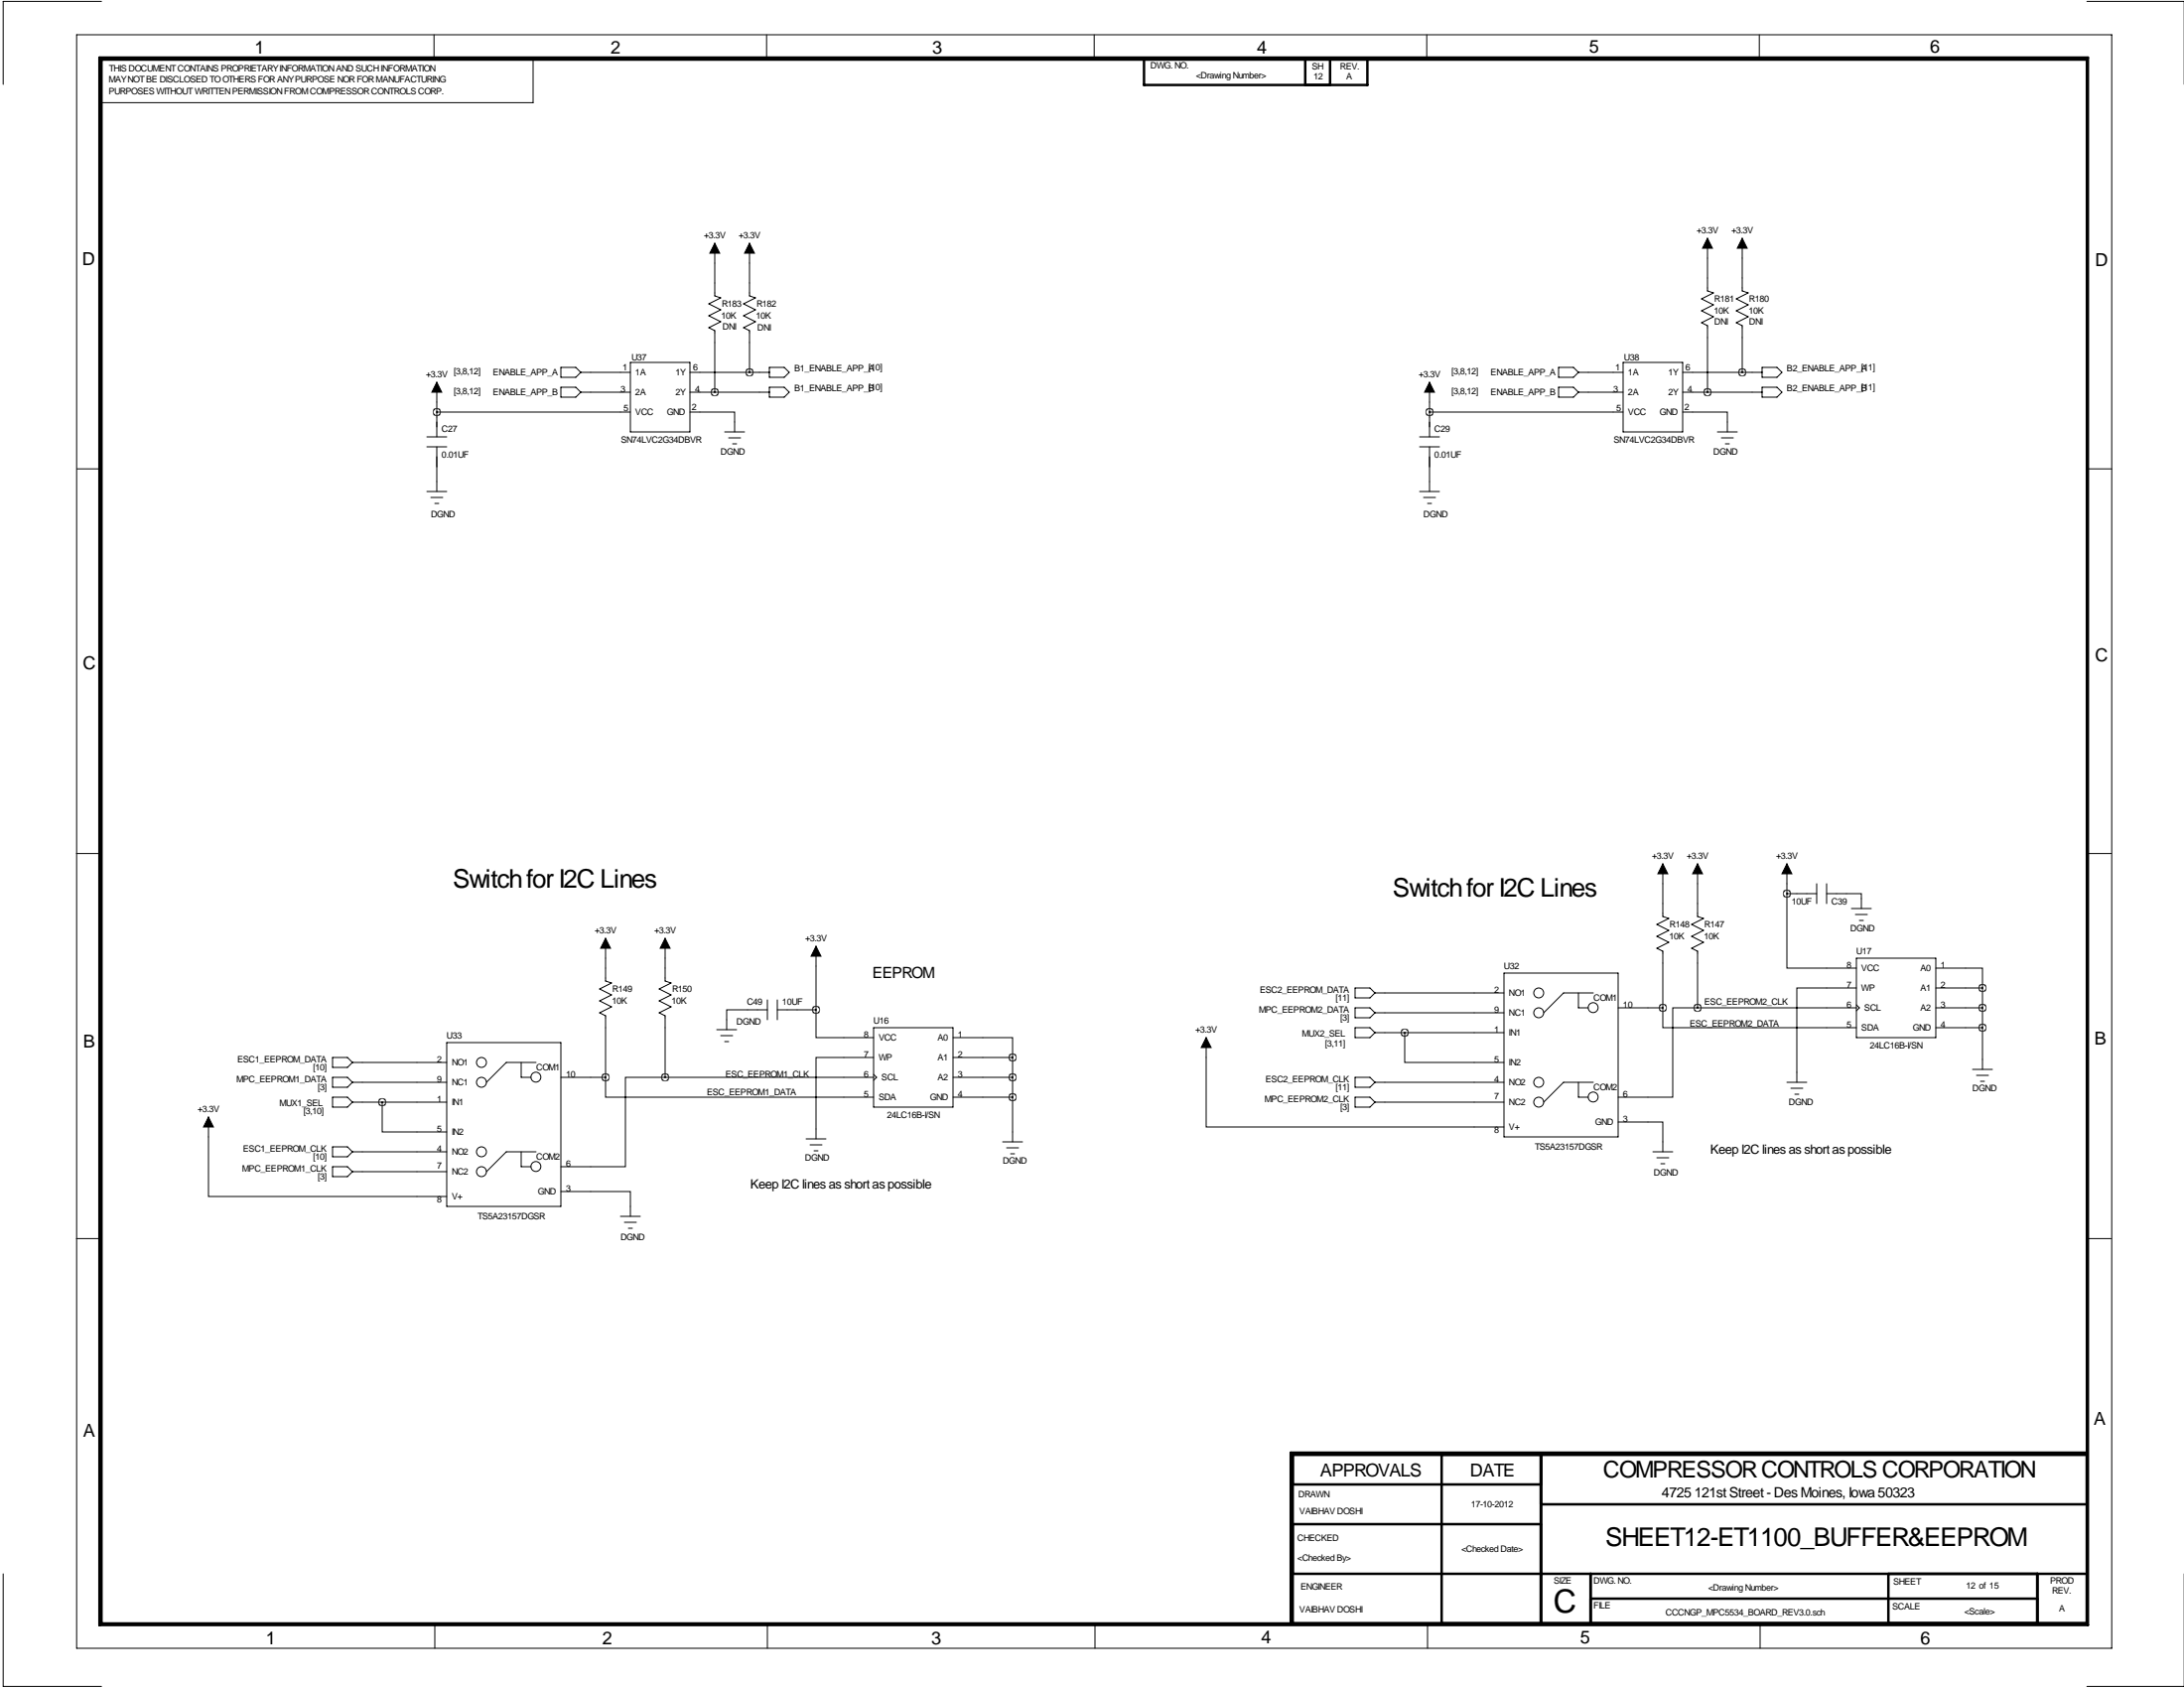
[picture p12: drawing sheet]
<svg xmlns="http://www.w3.org/2000/svg" width="559mm" height="432mm" viewBox="0 0 559 432" stroke-linecap="round" stroke-linejoin="round" font-family="sans-serif">
<g fill="none" stroke="#000" stroke-width=".25">
<path d="M19.6 8.9h520.7v412.7h-520.7zM26 .4h-25.2v21.2M111 8.9v6.3M143.6 15.2h-7.2v11.1h-110.8M196.1 8.9v6.3M280 8.9v6.3M365 8.9v6.3M450.1 8.9v6.3M534 .4h24.8M182.9 62.2v13.5l1.5 .5-3 1.5 3 1.5-3 1.6 3 1.5-3 1.5 1.5 .8v15.7M191.8 62.2v13.5l1.5 .5-3.1 1.5 3.1 1.5-3.1 1.6 3.1 1.5-3.1 1.5 1.6 .8v10.6M436.9 61v13.4l1.5 .5-3 1.6 3 1.5-3 1.5 3 1.5-3 1.6 1.5 .7v17"/>
<path d="M445.8 61v13.4l1.5 .5-3.1 1.6 3.1 1.5-3.1 1.5 3.1 1.5-3.1 1.6 1.6 .7v11.9M111.8 97.8v14M143.5 94h3.8l1.3 1.2-1.3 1.3h-3.8zM143.5 99.1h3.8l1.3 1.2-1.3 1.3h-3.8zM148.6 95.2h12.7M161.3 92.7h15.2v17.8h-15.2zM176.5 95.2h20.3M196.8 99.1h3.9l1.2 1.2-1.2 1.3h-3.9zM196.8 94h3.9l1.2 1.2-1.2 1.3h-3.9zM365.8 97.8v14M398.8 99.1h3.8l1.3 1.2-1.3 1.3h-3.8zM398.8 94h3.8l1.3 1.2-1.3 1.3h-3.8z"/>
<path d="M403.9 95.2h11.4M415.3 92.7h15.2v17.8h-15.2zM430.5 95.2h20.3M450.8 99.1h3.9l1.2 1.2-1.2 1.3h-3.9zM450.8 94h3.9l1.2 1.2-1.2 1.3h-3.9zM19.7 119.9h6.4M109.2 111.8h5.1M109.2 114.3h5.1M111.8 114.3v11.4M111.8 105.4h49.5M148.6 100.3h12.7M176.5 105.4h11.5v5.1"/>
<path d="M176.5 100.3h20.3M185.4 110.5h5.1M186.4 112h3.1M187.5 113.5h1M363.2 111.8h5.1M363.2 114.3h5.1M365.8 114.3v11.4M365.8 105.4h49.5M403.9 100.3h11.4M430.5 105.4h11.5v5.1M430.5 100.3h20.3M439.4 110.5h5.1"/>
<path d="M440.4 112h3.1M441.5 113.5h1M533.9 119.9h6.4M109.2 125.7h5.1M110.2 127.3h3.1M111.3 128.8h1M363.2 125.7h5.1M364.2 127.3h3.1M365.3 128.8h1M19.6 218.3h6.4M533.8 218.3h6.4M425.4 221v13.4l1.6 .5-3.1 1.6 3.1 1.5-3.1 1.5 3.1 1.5-3.1 1.6 1.5 .7v14.5"/>
<path d="M434.3 221v13.4l1.6 .5-3.1 1.6 3.1 1.5-3.1 1.5 3.1 1.5-3.1 1.6 1.5 .7v14.5M457.2 228.6v19h17.8M457.2 228.6h7.6M457.2 221v7.6M464.8 226.1v5M467.4 228.6h8.8v3.8M467.4 226.1v5M473.7 232.4h5.1M474.7 233.9h3.1M475.7 235.5h1.1M154.9 240v11l1.6 .5-3.1 1.5 3.1 1.5-3.1 1.5 3.1 1.6-3.1 1.5 1.5 .7v15.8M170.2 240v11l1.5 .5-3 1.5 3 1.5-3 1.5 3 1.6-3 1.5 1.5 .7v15.8"/>
<path d="M196.3 258.3h-10.4v5.1M196.3 255.8v5.1M198.9 258.3h9.9M198.9 255.8v5.1M208.8 258.3v7.1h14.7M208.8 242.1v16.2M346.7 257.8h3.8l1.3 1.3-1.3 1.2h-3.8zM346.7 252.7h3.8l1.3 1.3-1.3 1.3h-3.8zM351.8 254h33M351.8 259.1h33M384.8 248.9h29.2v41.9h-29.2zM403.9 254v3.8h2.5"/>
<path d="M407.7 254h-7.7l-5 5.1M414 257.8h11.4M425.4 257.8v5.1h49.6M434.3 257.8h-6.3v22.9h-14M434.3 257.8h40.7M475 252.7h-15.3v24.2M475 245.1h20.3v20.3h-20.3zM475 257l.7 .8-.7 .8M495.3 247.6h11.9v5.1M495.3 257.8h11.9M495.3 252.7h11.9M507.2 252.7v20.9"/>
<path d="M85.1 275.6h3.8l1.3 1.3-1.3 1.2h-3.8zM85.1 270.5h3.8l1.3 1.3-1.3 1.2h-3.8zM90.2 271.8h24.1M90.2 276.9h24.1M114.3 266.7h29.2v41.9h-29.2zM133.3 271.8v3.8h2.6M137.2 271.8h-7.7l-5 5.1M143.5 275.6h11.4M154.9 275.6v5.1h68.6M170.2 275.6h-10.2v22.8h-16.5M170.2 275.6h53.3M183.4 263.4h5.1"/>
<path d="M184.4 264.9h3.1M185.4 266.4h1M223.5 270.5h-14.7v20.8M223.5 262.9h20.3v20.3h-20.3zM223.5 274.8l.8 .8-.8 .8M243.8 265.4h15.3v5.1M243.8 275.6h15.3M243.8 270.5h15.3M259.1 270.5v21.6M308.6 265.4v22.9h76.2M346.7 262.9h3.8l1.3 1.3-1.3 1.2h-3.8zM346.7 275.6h3.8l1.3 1.3-1.3 1.2h-3.8z"/>
<path d="M351.8 276.9h33M351.8 264.2h33M359.4 264.2v7.6h25.4M403.9 276.9v3.8h2.5M407.7 276.9h-7.7l-5 5M457.2 276.9h5.1M458.2 278.4h3.1M459.2 279.9h1M495.3 262.9h11.9M504.7 273.6h5.1M505.7 275.1h3.1M506.7 276.6h1"/>
<path d="M53.3 285.8v20.3h61M85.1 280.7h3.8l1.3 1.2-1.3 1.3h-3.8zM85.1 298.4h3.8l1.3 1.3-1.3 1.3h-3.8zM85.1 293.4h3.8l1.3 1.2-1.3 1.3h-3.8zM90.2 294.6h24.1M90.2 281.9h24.1M90.2 299.7h24.1M97.8 281.9v7.7h16.5M133.3 294.6v3.8h2.6M137.2 294.6h-7.7l-5 5.1M206.2 291.3h5.1M207.3 292.9h3"/>
<path d="M208.3 294.4h1M243.8 280.7h15.3M256.5 292.1h5.1M257.6 293.6h3M258.6 295.1h1M346.7 280.7h3.8l1.3 1.2-1.3 1.3h-3.8zM351.8 281.9h33M414 287h11.4v7.6M422.9 294.6h5.1M423.9 296.2h3.1M424.9 297.7h1.1M19.6 316.8h6.4"/>
<path d="M143.5 304.8h17.8v6.3M158.7 311.1h5.1M159.8 312.7h3M160.8 314.2h1M533.8 316.8h6.4M.8 402.6v28.8h25.2M111.3 415.3v6.3M196.3 415.3v6.3M280.2 415.3v6.3M365.3 415.3v6.3M450.3 415.3v6.3M534 431.4h24.8"/>
<circle cx="393.7" cy="259.1" r="1.27"/>
<circle cx="393.7" cy="254" r="1.27"/>
<circle cx="407.6" cy="257.8" r="1.27"/>
<circle cx="123.2" cy="271.8" r="1.27"/>
<circle cx="123.2" cy="276.9" r="1.27"/>
<circle cx="137.1" cy="275.5" r="1.27"/>
<circle cx="393.7" cy="276.9" r="1.27"/>
<circle cx="123.2" cy="299.7" r="1.27"/>
<circle cx="123.2" cy="294.6" r="1.27"/>
<circle cx="137.1" cy="298.4" r="1.27"/>
<circle cx="393.7" cy="281.9" r="1.27"/>
<circle cx="407.6" cy="280.6" r="1.27"/>
</g>
<g fill="none" stroke="#000" stroke-width=".63">
<path d="M25.5 14.7h508.7v401h-508.7zM26 15.2h508v400.1h-508zM292.7 15h57.2v6.7h-57.2zM334 21.7v-6.7h6.3v6.7M330.8 379.7h63.5M368.9 372.1v43.2M394.3 372.1v43.2M534 372.1h-203.2v43.2M534 371.6h-203.7v43.7M330.8 389.9h63.5M394.3 384.8h139.7M330.8 402.6h203.2"/>
<path d="M407 402.6v12.7M407 408.9h114.3M483.2 402.6v12.7M521.3 402.6v12.7"/>
</g>
<g fill="#000" stroke="#000" stroke-width=".25">
<path d="M182.9 62.2l1.2 2.6h-2.5zM191.8 62.2l1.2 2.6h-2.5zM436.9 61l1.2 2.5h-2.5zM445.8 61l1.2 2.5h-2.5zM111.8 97.8l1.2 2.5h-2.5zM365.8 97.8l1.2 2.5h-2.5zM425.4 221l1.3 2.5h-2.5zM434.3 221l1.3 2.5h-2.5zM457.2 221l1.3 2.5h-2.6zM154.9 240l1.3 2.6h-2.5zM170.2 240l1.2 2.6h-2.5zM208.8 242.1l1.3 2.5h-2.6z"/>
<path d="M308.6 265.4l1.3 2.6h-2.6zM53.3 285.8l1.3 2.5h-2.5z"/>
</g>
<path d="M111.7 105.4a.07 .07 0 0 0 .1 0 .07 .07 0 0 0-.1 0zM365.7 105.4a.07 .07 0 0 0 .1 0 .07 .07 0 0 0-.1 0zM208.7 258.3a.1 .1 0 0 0 .2 0 .1 .1 0 0 0-.2 0zM259 270.5a.07 .07 0 0 0 .1 0 .07 .07 0 0 0-.1 0zM259 275.6a.07 .07 0 0 0 .1 0 .07 .07 0 0 0-.1 0zM259 280.7a.07 .07 0 0 0 .1 0 .07 .07 0 0 0-.1 0zM97.7 281.9a.1 .1 0 0 0 .2 0 .1 .1 0 0 0-.2 0zM154.9 275.6a.07 .07 0 0 0 .1 0 .07 .07 0 0 0-.1 0zM170.1 275.6a.07 .07 0 0 0 .1 0 .07 .07 0 0 0-.1 0zM457.1 228.6a.1 .1 0 0 0 .2 0 .1 .1 0 0 0-.2 0zM507.2 252.7a.07 .07 0 0 0 .1 0 .07 .07 0 0 0-.1 0zM507.2 257.8a.07 .07 0 0 0 .1 0 .07 .07 0 0 0-.1 0zM507.2 262.9a.07 .07 0 0 0 .1 0 .07 .07 0 0 0-.1 0zM359.3 264.2a.1 .1 0 0 0 .2 0 .1 .1 0 0 0-.2 0zM425.4 257.8a.07 .07 0 0 0 .1 0 .07 .07 0 0 0-.1 0zM434.3 257.8a.07 .07 0 0 0 .1 0 .07 .07 0 0 0-.1 0zM182.8 100.3a.07 .07 0 0 0 .1 0 .07 .07 0 0 0-.1 0zM191.7 95.2a.07 .07 0 0 0 .1 0 .07 .07 0 0 0-.1 0zM436.8 100.3a.07 .07 0 0 0 .1 0 .07 .07 0 0 0-.1 0zM445.7 95.2a.07 .07 0 0 0 .1 0 .07 .07 0 0 0-.1 0z" fill="#000" stroke="#000" stroke-width="1.9"/>
<text font-size="8.2" x="397.5" y="412.4">C</text>
<g font-size="6.6">
<text x="115.8" y="227.1">Switch for I2C Lines</text>
<text x="356.4" y="229.4">Switch for I2C Lines</text>
<text x="410.8" y="395.4">SHEET12-ET1100_BUFFER&amp;EEPROM</text>
</g>
<text font-size="5.9" x="410.2" y="378">COMPRESSOR CONTROLS CORPORATION</text>
<g font-size="4.6">
<text x="65.1" y="13.7">1</text>
<text x="156.3" y="13.7">2</text>
<text x="238.5" y="13.7">3</text>
<text x="321.6" y="13.7">4</text>
<text x="406.6" y="13.5">5</text>
<text x="493.8" y="13.5">6</text>
<text x="21.1" y="67.9">D</text>
<text x="536.1" y="68.1">D</text>
<text x="21.2" y="171.1">C</text>
<text x="536" y="169.2">C</text>
<text x="21.3" y="268.1">B</text>
<text x="535.9" y="267.2">B</text>
<text x="535.7" y="364.5">A</text>
<text x="21.3" y="367.5">A</text>
<text x="337.8" y="377.7">APPROVALS</text>
<text x="376.2" y="377.7">DATE</text>
<text x="68" y="420.6">1</text>
<text x="154.1" y="420.6">2</text>
<text x="238.3" y="420.6">3</text>
<text x="322.7" y="420.5">4</text>
<text x="404.4" y="420.4">5</text>
<text x="491.4" y="420.6">6</text>
</g>
<text font-size="4" x="223.3" y="250.2">EEPROM</text>
<text font-size="3.6" x="425.2" y="383">4725 121st Street - Des Moines, Iowa 50323</text>
<g font-size="3.3">
<text x="437.6" y="295.1">Keep I2C lines as short as possible</text>
<text x="192" y="304">Keep I2C lines as short as possible</text>
</g>
<g font-size="2.3">
<text x="294.3" y="17.6">DWG. NO.</text>
<text x="335.7" y="17.7">SH</text>
<text x="342.9" y="17.8">REV.</text>
<text x="27.8" y="21.1">MAY NOT BE DISCLOSED TO OTHERS FOR ANY PURPOSE NOR FOR MANUFACTURING</text>
<text x="27.9" y="18.3">THIS DOCUMENT CONTAINS PROPRIETARY INFORMATION AND SUCH INFORMATION</text>
<text x="306.1" y="20.1">&lt;Drawing Number&gt;</text>
<text x="336.1" y="20.3">12</text>
<text x="344.5" y="20.3">A</text>
<text x="27.8" y="24.2">PURPOSES WITHOUT WRITTEN PERMISSION FROM COMPRESSOR CONTROLS CORP.</text>
<text x="434.1" y="59.7">+3.3V</text>
<text x="443" y="59.7">+3.3V</text>
<text x="180.1" y="61">+3.3V</text>
<text x="189" y="61">+3.3V</text>
<text x="438.7" y="77.3">R181</text>
<text x="447.5" y="77.3">R180</text>
<text x="184.6" y="81.5">10K</text>
<text x="184.7" y="78.5">R183</text>
<text x="193.4" y="81.5">10K</text>
<text x="193.5" y="78.5">R182</text>
<text x="438.6" y="80.2">10K</text>
<text x="438.7" y="83.1">DNI</text>
<text x="447.4" y="80.2">10K</text>
<text x="447.5" y="83.1">DNI</text>
<text x="184.9" y="84.3">DNI</text>
<text x="193.8" y="84.6">DNI</text>
<text x="116.1" y="95.8">[3,8,12]</text>
<text x="159.3" y="94.7">1</text>
<text x="161.5" y="92.2">U37</text>
<text x="177.3" y="94.7">6</text>
<text x="203.2" y="95">B1_ENABLE_APP_A</text>
<text x="222.2" y="94.8">[10]</text>
<text x="371.4" y="95.8">[3,8,12]</text>
<text x="413.3" y="94.7">1</text>
<text x="415.5" y="92.2">U38</text>
<text x="431.3" y="94.7">6</text>
<text x="457.2" y="95">B2_ENABLE_APP_A</text>
<text x="476.2" y="94.8">[11]</text>
<text x="109" y="96.5">+3.3V</text>
<text x="116.1" y="100.8">[3,8,12]</text>
<text x="126.1" y="101.1">ENABLE_APP_B</text>
<text x="126.1" y="96">ENABLE_APP_A</text>
<text x="158.8" y="100.3">3</text>
<text x="162.6" y="96">1A</text>
<text x="162.6" y="101.1">2A</text>
<text x="172.9" y="101.1">2Y</text>
<text x="172.9" y="96">1Y</text>
<text x="177.8" y="100.3">4</text>
<text x="203.2" y="100.1">B1_ENABLE_APP_B</text>
<text x="222.2" y="99.8">[10]</text>
<text x="363" y="96.5">+3.3V</text>
<text x="371.4" y="100.8">[3,8,12]</text>
<text x="381.4" y="101.1">ENABLE_APP_B</text>
<text x="381.4" y="96">ENABLE_APP_A</text>
<text x="412.8" y="100.3">3</text>
<text x="416.6" y="96">1A</text>
<text x="416.6" y="101.1">2A</text>
<text x="426.9" y="101.1">2Y</text>
<text x="426.9" y="96">1Y</text>
<text x="431.8" y="100.3">4</text>
<text x="457.2" y="100.1">B2_ENABLE_APP_B</text>
<text x="476.2" y="99.8">[11]</text>
<text x="159.6" y="105.2">5</text>
<text x="162.6" y="106.2">VCC</text>
<text x="170.6" y="106.2">GND</text>
<text x="177" y="104.9">2</text>
<text x="413.6" y="105.2">5</text>
<text x="416.6" y="106.2">VCC</text>
<text x="424.6" y="106.2">GND</text>
<text x="431" y="104.9">2</text>
<text x="113" y="110.5">C27</text>
<text x="158.9" y="113.3">SN74LVC2G34DBVR</text>
<text x="367" y="110.5">C29</text>
<text x="412.9" y="113.3">SN74LVC2G34DBVR</text>
<text x="113" y="117.1">0.01UF</text>
<text x="184.4" y="116.3">DGND</text>
<text x="367" y="117.1">0.01UF</text>
<text x="438.4" y="116.3">DGND</text>
<text x="110.2" y="132.3">DGND</text>
<text x="364.2" y="132.3">DGND</text>
<text x="422.7" y="219.7">+3.3V</text>
<text x="431.6" y="219.7">+3.3V</text>
<text x="454.4" y="219.7">+3.3V</text>
<text x="458.4" y="231.4">10UF</text>
<text x="468.6" y="231.4">C39</text>
<text x="152.2" y="238.8">+3.3V</text>
<text x="167.4" y="238.8">+3.3V</text>
<text x="427.2" y="237.3">R148</text>
<text x="436.1" y="237.3">R147</text>
<text x="473.5" y="238.3">DGND</text>
<text x="206" y="240.8">+3.3V</text>
<text x="427.1" y="240.2">10K</text>
<text x="436" y="240.2">10K</text>
<text x="475" y="244.1">U17</text>
<text x="384.8" y="247.9">U32</text>
<text x="472.5" y="247.6">8</text>
<text x="476.2" y="248.4">VCC</text>
<text x="491.4" y="248.4">A0</text>
<text x="496.6" y="247.6">1</text>
<text x="156.6" y="256.7">10K</text>
<text x="156.7" y="253.8">R149</text>
<text x="171.9" y="256.7">10K</text>
<text x="172" y="253.8">R150</text>
<text x="191.1" y="257">C49</text>
<text x="200.2" y="257">10UF</text>
<text x="322.4" y="254">ESC2_EEPROM_DATA</text>
<text x="341.8" y="256">[11]</text>
<text x="382.4" y="254">2</text>
<text x="386.1" y="254.8">NO1</text>
<text x="407.7" y="256">COM1</text>
<text x="415.3" y="257.8">10</text>
<text x="436.1" y="257">ESC_EEPROM2_CLK</text>
<text x="472.5" y="257.8">6</text>
<text x="472.5" y="252.7">7</text>
<text x="476.2" y="253.5">WP</text>
<text x="491.4" y="253.5">A1</text>
<text x="496.6" y="252.7">2</text>
<text x="496.6" y="257.8">3</text>
<text x="188.5" y="262.1">DGND</text>
<text x="223.5" y="261.9">U16</text>
<text x="322.1" y="259.1">MPC_EEPROM2_DATA</text>
<text x="342.9" y="261.1">[3]</text>
<text x="382.4" y="259.1">9</text>
<text x="386.1" y="259.8">NC1</text>
<text x="432.4" y="262.6">ESC_EEPROM2_DATA</text>
<text x="472.5" y="262.9">5</text>
<text x="476.2" y="263.7">SDA</text>
<text x="477" y="258.6">SCL</text>
<text x="489.4" y="263.7">GND</text>
<text x="491.4" y="258.6">A2</text>
<text x="496.6" y="262.9">4</text>
<text x="114.3" y="265.7">U33</text>
<text x="221.1" y="265.4">8</text>
<text x="224.8" y="266.2">VCC</text>
<text x="239.9" y="266.2">A0</text>
<text x="245.1" y="265.4">1</text>
<text x="305.8" y="264.2">+3.3V</text>
<text x="333.1" y="265.2">MUX2_SEL</text>
<text x="339" y="267.7">[3,11]</text>
<text x="382.4" y="264.2">1</text>
<text x="386.1" y="264.9">IN1</text>
<text x="478.4" y="268.2">24LC16B-I/SN</text>
<text x="60.8" y="271.8">ESC1_EEPROM_DATA</text>
<text x="80.1" y="273.8">[10]</text>
<text x="111.8" y="271.8">2</text>
<text x="115.6" y="272.5">NO1</text>
<text x="137.2" y="273.8">COM1</text>
<text x="144.8" y="275.6">10</text>
<text x="185.7" y="275.6">ESC_EEPROM1_CLK</text>
<text x="221.1" y="275.6">6</text>
<text x="221.1" y="270.5">7</text>
<text x="224.8" y="271.3">WP</text>
<text x="239.9" y="271.3">A1</text>
<text x="245.1" y="270.5">2</text>
<text x="245.1" y="275.6">3</text>
<text x="382.4" y="271.8">5</text>
<text x="386.1" y="272.5">IN2</text>
<text x="60.5" y="276.9">MPC_EEPROM1_DATA</text>
<text x="81.3" y="278.9">[3]</text>
<text x="111.8" y="281.9">1</text>
<text x="111.8" y="276.9">9</text>
<text x="115.6" y="277.6">NC1</text>
<text x="180.9" y="280.2">ESC_EEPROM1_DATA</text>
<text x="221.1" y="280.7">5</text>
<text x="224.8" y="281.4">SDA</text>
<text x="225.6" y="276.4">SCL</text>
<text x="238" y="281.4">GND</text>
<text x="239.9" y="276.4">A2</text>
<text x="245.1" y="280.7">4</text>
<text x="323.6" y="281.9">MPC_EEPROM2_CLK</text>
<text x="323.8" y="276.9">ESC2_EEPROM_CLK</text>
<text x="341.8" y="278.9">[11]</text>
<text x="382.4" y="276.9">4</text>
<text x="382.4" y="281.2">7</text>
<text x="386.1" y="277.6">NO2</text>
<text x="407.7" y="278.9">COM2</text>
<text x="415.3" y="280.7">6</text>
<text x="504.7" y="279.1">DGND</text>
<text x="50.6" y="284.5">+3.3V</text>
<text x="71.5" y="283">MUX1_SEL</text>
<text x="77.7" y="285">[3,10]</text>
<text x="115.6" y="282.7">IN1</text>
<text x="227" y="286">24LC16B-I/SN</text>
<text x="342.9" y="284">[3]</text>
<text x="386.1" y="282.7">NC2</text>
<text x="408.1" y="287.8">GND</text>
<text x="415.3" y="287">3</text>
<text x="457.7" y="282.7">DGND</text>
<text x="111.8" y="289.6">5</text>
<text x="115.6" y="290.3">IN2</text>
<text x="382.4" y="289.8">8</text>
<text x="386.1" y="289.1">V+</text>
<text x="62" y="299.7">MPC_EEPROM1_CLK</text>
<text x="62.2" y="294.6">ESC1_EEPROM_CLK</text>
<text x="80.1" y="296.7">[10]</text>
<text x="111.8" y="294.6">4</text>
<text x="111.8" y="299">7</text>
<text x="115.6" y="295.4">NO2</text>
<text x="137.2" y="296.7">COM2</text>
<text x="144.8" y="298.4">6</text>
<text x="206" y="296.9">DGND</text>
<text x="256.5" y="297.7">DGND</text>
<text x="392.7" y="294.1">TS5A23157DGSR</text>
<text x="81.3" y="301.8">[3]</text>
<text x="115.6" y="300.5">NC2</text>
<text x="137.6" y="305.6">GND</text>
<text x="144.8" y="304.8">3</text>
<text x="423.2" y="300.7">DGND</text>
<text x="111.8" y="307.6">8</text>
<text x="115.6" y="306.8">V+</text>
<text x="122.2" y="311.9">TS5A23157DGSR</text>
<text x="158.7" y="317.2">DGND</text>
<text x="332.2" y="383">DRAWN</text>
<text x="332.5" y="387.3">VAIBHAV DOSHI</text>
<text x="376.4" y="385.6">17-10-2012</text>
<text x="332" y="394.2">CHECKED</text>
<text x="332" y="399.3">&lt;Checked By&gt;</text>
<text x="373.9" y="397">&lt;Checked Date&gt;</text>
<text x="332.7" y="406.7">ENGINEER</text>
<text x="397.6" y="405.1">SIZE</text>
<text x="407.7" y="405.1">DWG. NO.</text>
<text x="437.1" y="406.9">&lt;Drawing Number&gt;</text>
<text x="484.4" y="405.4">SHEET</text>
<text x="503.1" y="406.4">12 of 15</text>
<text x="524.6" y="405.1">PROD</text>
<text x="525.1" y="407.7">REV.</text>
<text x="332.5" y="412.5">VAIBHAV DOSHI</text>
<text x="407.7" y="411.5">FILE</text>
<text x="426.2" y="413.3">CCCNGP_MPC5534_BOARD_REV3.0.sch</text>
<text x="484.2" y="411.7">SCALE</text>
<text x="502.7" y="413">&lt;Scale&gt;</text>
<text x="526.8" y="412.2">A</text>
</g>
</svg>
